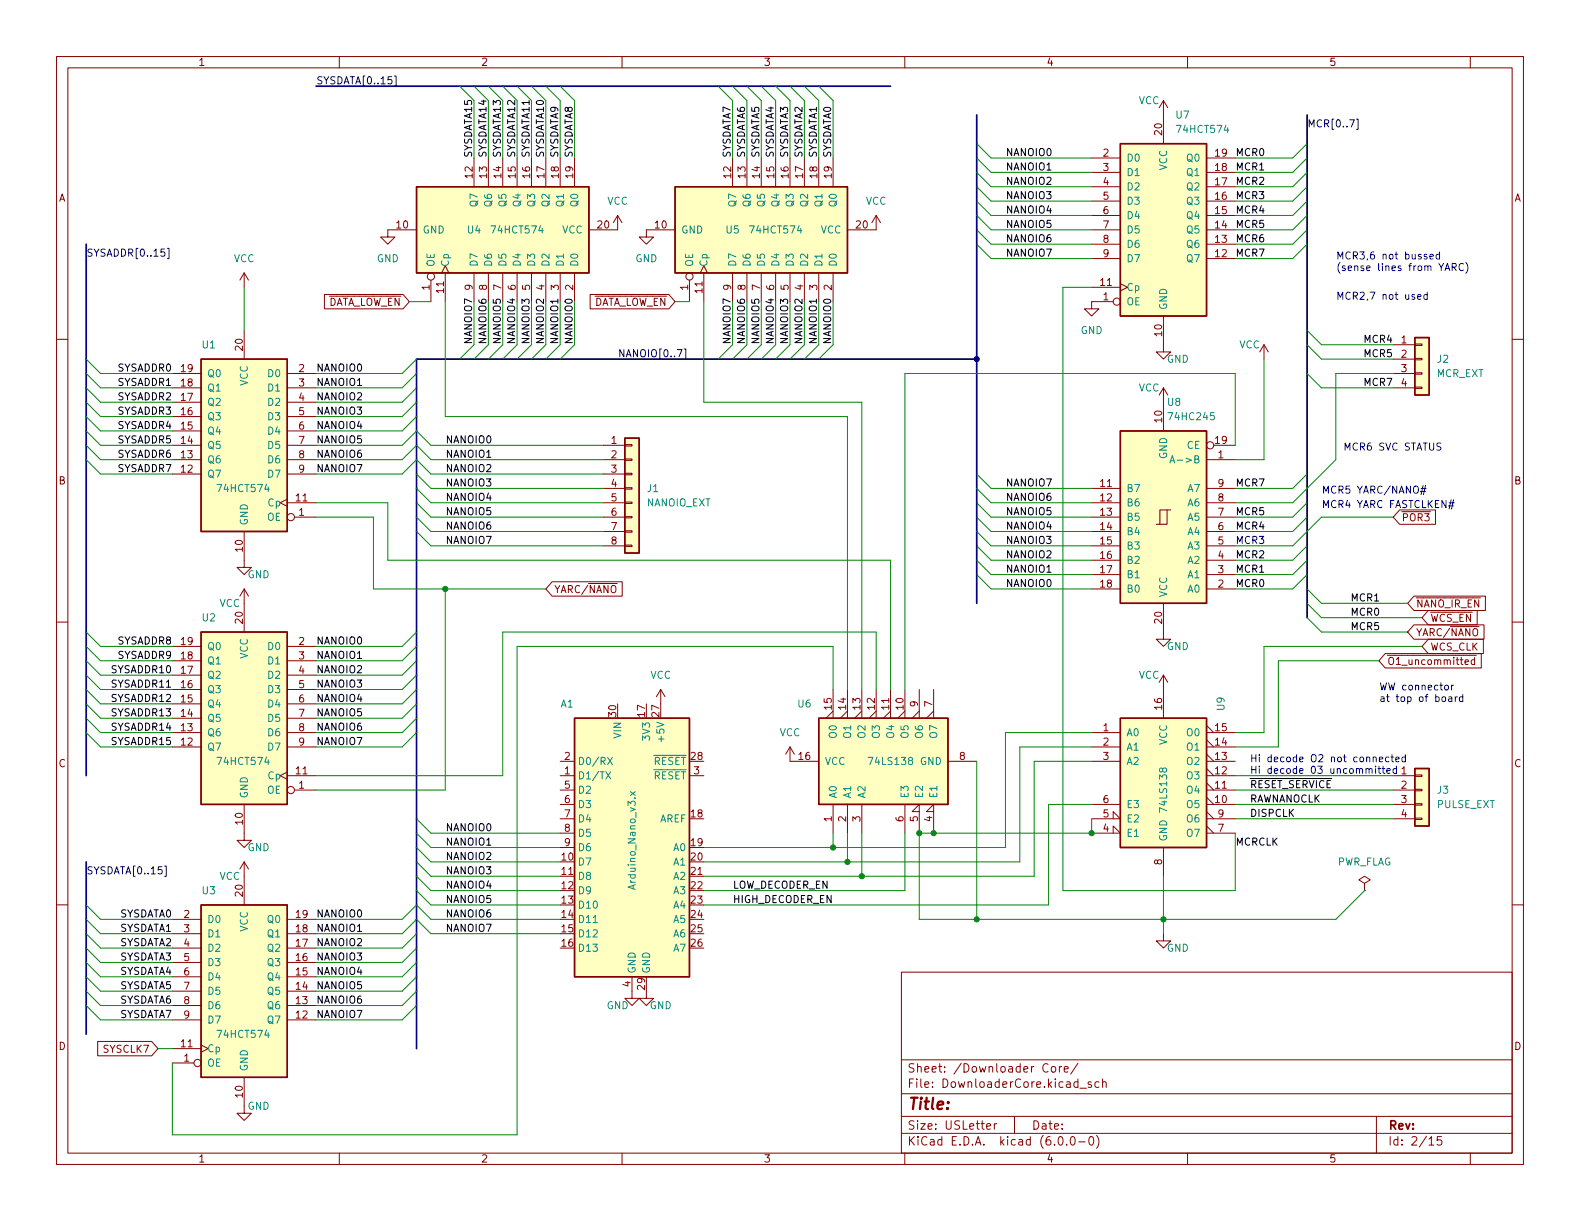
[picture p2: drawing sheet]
<svg xmlns="http://www.w3.org/2000/svg" width="279mm" height="216mm" viewBox="0 0 279 216" stroke-linecap="round" stroke-linejoin="round" font-family="sans-serif">
<g fill="none" stroke="#840000" stroke-width=".18">
<path d="M10 10h259.4v195.9h-259.4zM12 12h255.4v191.9h-255.4zM60 10v2M110 10v2M160 10v2M205.7 17.8v7.6M205.7 17.8l-.7 1.3M205.7 17.8l.8 1.3M210 10v2M260 10v2M83.8 27.9v5.1M86.4 27.9v5.1"/>
<path d="M88.9 27.9v5.1M91.4 27.9v5.1M94 27.9v5.1M96.5 27.9v5.1M99.1 27.9v5.1M101.6 27.9v5.1M109.2 38.1v2.5h-5.1M109.2 38.1l-.7 1.3M109.2 38.1l.8 1.3M129.5 27.9v5.1M132.1 27.9v5.1M134.6 27.9v5.1"/>
<path d="M137.2 27.9v5.1M139.7 27.9v5.1M142.2 27.9v5.1M144.8 27.9v5.1M147.3 27.9v5.1M154.9 38.1v2.5h-5M154.9 38.1l-.7 1.3M154.9 38.1l.8 1.3M193 38.1h5.1M193 35.6h5.1M193 33h5.1M193 30.5h5.1"/>
<path d="M193 27.9h5.1M213.4 38.1h5M213.4 35.6h5M213.4 33h5M213.4 30.5h5M213.4 27.9h5M10 60h2M43.2 48.3v2.5M43.2 58.4v5.1M43.2 48.3l-.8 1.2M43.2 48.3l.7 1.2M57.4 52.1h13.9l1.1 1.2-1.1 1.3h-13.9z"/>
<path d="M73.7 40.6h-5.1v1.3h1.2l-1.2 1.3-1.3-1.3h1.3M76.2 49.5v3.8M78.1 48.3l.6-1.3 .7 1.3M78.7 48.3v5M83.8 48.3v5M86.4 48.3v5M88.9 48.3v5M91.4 48.3v5M94 48.3v5M96.5 48.3v5M99.1 48.3v5M101.6 48.3v5"/>
<path d="M104.4 52.1h13.9l1.1 1.2-1.1 1.3h-13.9zM119.4 40.6h-5.1v1.3h1.3l-1.3 1.3-1.3-1.3h1.3M121.9 49.5v3.8M123.8 48.3l.7-1.3 .6 1.3M124.5 48.3v5M129.5 48.3v5M132.1 48.3v5M134.6 48.3v5M137.2 48.3v5M139.7 48.3v5M142.2 48.3v5M144.8 48.3v5"/>
<path d="M147.3 48.3v5M193 50.8h5.1M193 45.7h5.1M193 43.2h5.1M193 40.6h5.1M196.8 53.3h-3.8v1.3h1.3l-1.3 1.3-1.2-1.3h1.2M198.1 50.2l1.3 .6-1.3 .6M205.7 55.9v6.3h1.3l-1.3 1.3-1.2-1.3h1.2M213.4 45.7h5M213.4 43.2h5M213.4 40.6h5M267.4 60h2"/>
<path d="M30.5 66h5.1M30.5 68.6h5.1M30.5 78.7h5.1M30.5 76.2h5.1M30.5 73.7h5.1M30.5 71.1h5.1M50.8 66h5.1M50.8 68.6h5.1M50.8 78.7h5.1M50.8 76.2h5.1M50.8 73.7h5.1M50.8 71.1h5.1"/>
<path d="M106.7 78.7h3.8M110.5 78.6h1.3v.3h-1.3zM205.7 68.6v7.6M205.7 68.6l-.7 1.3M205.7 68.6l.8 1.3M214.6 78.7h3.8M223.5 61l-.7 1.2M223.5 61v2.5M223.5 61l.8 1.2M246.4 61h3.8M246.4 63.5h3.8M246.4 66h3.8"/>
<path d="M246.4 68.6h3.8M250.2 68.5h1.3v.2h-1.3zM250.2 65.9h1.3v.3h-1.3zM250.2 63.4h1.3v.2h-1.3zM250.2 60.8h1.3v.3h-1.3zM30.5 83.8h5.1M30.5 81.3h5.1M43.2 94v6.3h1.2l-1.2 1.3-1.3-1.3h1.3M50.8 88.3l-1.3 .6 1.3 .6M50.8 88.9h5.1M50.8 83.8h5.1M50.8 81.3h5.1"/>
<path d="M52.1 91.4h3.8M106.7 91.4h3.8M106.7 88.9h3.8M106.7 83.8h3.8M106.7 81.3h3.8M106.7 86.4h3.8M106.7 94h3.8M106.7 96.5h3.8M110.5 96.4h1.3v.2h-1.3zM110.5 93.9h1.3v.2h-1.3zM110.5 91.3h1.3v.3h-1.3zM110.5 88.8h1.3v.2h-1.3z"/>
<path d="M110.5 86.2h1.3v.3h-1.3zM110.5 83.7h1.3v.2h-1.3zM110.5 81.2h1.3v.2h-1.3zM193 91.4h5.1M193 88.9h5.1M193 86.4h5.1M193 94h5.1M193 96.5h5.1M193 99.1h5.1M206.4 90.2v2.5h-1.3M207 90.2h-1.9v2.5h-.6M213.4 91.4h5"/>
<path d="M213.4 88.9h5M213.4 81.3h5M213.4 86.4h5M213.4 94h5M213.4 96.5h5M213.4 99.1h5M247.5 90.2h6.3v2.5h-6.3l-1.1-1.3zM10 110h2M30.5 119.4h5.1M30.5 116.8h5.1M30.5 114.3h5.1M43.2 104.1v7.7"/>
<path d="M43.2 104.1l-.8 1.3M43.2 104.1l.7 1.3M50.8 119.4h5.1M50.8 116.8h5.1M50.8 114.3h5.1M97.6 102.9h12.4v2.5h-12.4l-1.1-1.3zM193 101.6h5.1M193 104.1h5.1M205.7 106.7v6.3h1.3l-1.3 1.3-1.2-1.3h1.2M205.7 119.4v7.6M205.7 119.4l-.7 1.3M205.7 119.4l.8 1.3"/>
<path d="M213.4 101.6h5M213.4 104.1h5M245 115.6h16.9v2.5h-16.9l-1.2-1.3zM250 105.4h12.7v2.6h-12.7l-1.1-1.3zM250 110.5h12.4v2.5h-12.4l-1.1-1.2zM252.6 107.9h8.6v2.6h-8.6l-1.1-1.3zM252.6 113h9.7v2.6h-9.7l-1.1-1.3zM267.4 110h2M30.5 132.1h5.1M30.5 129.5h5.1M30.5 127h5.1M30.5 124.5h5.1"/>
<path d="M30.5 121.9h5.1M50.8 136.5l-1.3 .7 1.3 .6M50.8 137.2h5.1M50.8 132.1h5.1M50.8 129.5h5.1M50.8 127h5.1M50.8 124.5h5.1M50.8 121.9h5.1M52.1 139.7h3.8M99.1 139.7h2.5M99.1 137.2h2.5M99.1 134.6h2.5"/>
<path d="M116.8 121.9l-.7 1.3M116.8 121.9v2.6M116.8 121.9l.8 1.3M121.9 137.2h2.6M139.7 132.1v2.5h5.1M139.7 132.1l-.8 1.3M139.7 132.1l.8 1.3M147.3 121.9v5.1M147.3 125.7l-1.3 1.3M149.9 121.9v5.1M149.9 125.7l-1.3 1.3M152.4 121.9v5.1"/>
<path d="M152.4 125.7l-1.3 1.3M154.9 121.9v5.1M154.9 125.7l-1.2 1.3M157.5 121.9v5.1M157.5 125.7l-1.3 1.3M160 121.9v5.1M160 125.7l-1.3 1.3M162.6 121.9v5.1M162.6 125.7l-1.3 1.3M165.1 121.9v5.1M165.1 125.7l-1.3 1.3M167.6 134.6h5.1"/>
<path d="M193 132.1h5.1M193 129.5h5.1M193 134.6h5.1M213.4 139.7h5M213.4 137.2h5M213.4 132.1h5M213.4 129.5h5M213.4 134.6h5M213.4 138.4l1.2 1.3M213.4 135.9l1.2 1.3M213.4 133.4l1.2 1.2M213.4 130.8l1.2 1.3"/>
<path d="M213.4 128.3l1.2 1.2M246.4 139.7h3.8M246.4 137.2h3.8M250.2 139.6h1.3v.2h-1.3zM250.2 137h1.3v.3h-1.3zM10 160h2M43.2 142.2v6.4h1.2l-1.2 1.3-1.3-1.3h1.3M43.2 152.4v7.6M43.2 152.4l-.8 1.3M43.2 152.4l.7 1.3M99.1 154.9h2.5M99.1 142.2h2.5"/>
<path d="M99.1 144.8h2.5M99.1 147.3h2.5M99.1 149.9h2.5M121.9 154.9h2.6M147.3 142.2v5.1M149.9 142.2v5.1M152.4 142.2v5.1M160 142.2v5.1M162.6 143.5h-1.3l1.3-1.3v5.1M165.1 143.5h-1.3l1.3-1.3v5.1M193 147.3h5.1l-1.3-1.2v1.2M193 144.8h5.1l-1.3-1.3v1.3"/>
<path d="M193 142.2h5.1M205.7 149.9v5M213.4 142.2h5M213.4 144.8h5M213.4 147.3h5M213.4 141l1.2 1.2M213.4 146.1l1.2 1.2M213.4 143.5l1.2 1.3M241.3 156.2l1-.6-1-.7-1 .7 1 .6v1.3M241.3 157.5h.1M246.4 142.2h3.8M246.4 144.8h3.8"/>
<path d="M250.2 144.7h1.3v.2h-1.3zM250.2 142.1h1.3v.3h-1.3zM267.4 160h2M30.5 177.8h5.1M30.5 175.3h5.1M30.5 172.7h5.1M30.5 170.2h5.1M30.5 167.6h5.1M30.5 165.1h5.1M30.5 162.6h5.1M50.8 177.8h5.1M50.8 175.3h5.1"/>
<path d="M50.8 172.7h5.1M50.8 170.2h5.1M50.8 167.6h5.1M50.8 165.1h5.1M50.8 162.6h5.1M111.8 172.7v3.8h1.2l-1.2 1.3-1.3-1.3h1.3M114.3 175.3v1.2h1.3l-1.3 1.3-1.3-1.3h1.3M159.4 171.9h108v32h-108zM205.7 165.1v1.3h1.3l-1.3 1.2-1.2-1.2h1.2M17.3 184.1h9.5l1.1 1.3-1.1 1.3h-9.5zM30.5 188h3.8M30.5 185.4h5.1"/>
<path d="M30.5 180.3h5.1M35.6 184.8l1.2 .6-1.2 .7M43.2 190.5v6.4h1.2l-1.2 1.2-1.3-1.2h1.3M50.8 180.3h5.1M159.4 197.4h108M159.4 193.4h108M159.4 187.4h108M174.5 199.2l.7-.2-.1-.3h-.4l-.2 .2v.7h.6M175.8 198.7v1M176.3 198.7h-.3l-.2 .3M179.4 197.4v3M185.3 188.2a.6 .6 0 0 0-.7 0 .6 .6 0 0 0-.2 .7 .56 .56 0 0 0 .3 .6 .56 .56 0 0 0 .6-.1"/>
<path d="M186 188.7l.2-.1 .4 .1 .1 .6-.2 .2-.3 .1-.2-.2zM187.3 188.6v1M187.8 188.6l-.3 .1-.2 .2M188.2 189.1l.7-.2-.1-.2-.4-.1-.2 .2 .1 .7h.5M190.6 188l-1.3 1.9M191 192.4h1.1M193 191.4l-.4-.1-.2 .2 .1 .2 .5 .2v.3h-.6M194.3 191.4l-.4-.1-.3 .3v.4l.2 .2h.5M195 191.4l.2-.1 .3 .1 .1 .9M195 190.8v1.5M243.4 197.4v6.5M60 203.9v2"/>
<path d="M110 203.9v2M159.4 200.4h108M160 203.9v2M187.3 201h.2a.81 .81 0 0 1 .6 .6 .81 .81 0 0 1-.3 .8l-.2 .1a.81 .81 0 0 1-.6-.6 .81 .81 0 0 1 .3-.9zM188.6 202.3v.2M189.5 201h.1a.81 .81 0 0 1 .6 .6 .81 .81 0 0 1-.3 .8l-.1 .1a.81 .81 0 0 1-.6-.6 .81 .81 0 0 1 .3-.9zM190.8 201.9h1.1M192.8 201h.1a.81 .81 0 0 1 .6 .6 .81 .81 0 0 1-.3 .8l-.2 .1a.81 .81 0 0 1-.5-.6 .81 .81 0 0 1 .3-.9zM193.9 200.8a1.72 1.72 0 0 1 0 2.2M210 203.9v2M252.7 201.4l.4-.4v1.5M252.7 202.5h.8"/>
<path d="M254.9 201h-.7l-.1 .7 .2-.2 .5 .1 .2 .2-.1 .5-.2 .2-.6-.2M260 203.9v2"/>
<circle cx="76.2" cy="48.9" r=".63"/>
<circle cx="121.9" cy="48.9" r=".63"/>
<circle cx="197.5" cy="53.3" r=".63"/>
<circle cx="214" cy="78.7" r=".63"/>
<circle cx="51.4" cy="91.4" r=".63"/>
<circle cx="51.4" cy="139.7" r=".63"/>
<circle cx="34.9" cy="188" r=".63"/>
</g>
<g fill="#ffffc2" stroke="#ffffc2" stroke-width=".18">
<path d="M250.2 59.7h2.5v10.2h-2.5z"/>
<path d="M35.6 111.8h15.2v30.4h-15.2z"/>
<path d="M35.6 63.5h15.2v30.5h-15.2z"/>
<path d="M198.1 25.4h15.3v30.5h-15.3z"/>
<path d="M73.7 33h30.4v15.3h-30.4z"/>
<path d="M101.6 127h20.3v45.7h-20.3z"/>
<path d="M35.6 160h15.2v30.5h-15.2z"/>
<path d="M250.2 135.9h2.5v10.2h-2.5z"/>
<path d="M119.4 33h30.5v15.3h-30.5z"/>
<path d="M198.1 127h15.3v22.9h-15.3z"/>
<path d="M198.1 76.2h15.3v30.5h-15.3z"/>
<path d="M144.8 127h22.8v15.2h-22.8z"/>
<path d="M110.5 77.5h2.5v20.3h-2.5z"/>
</g>
<g fill="none" stroke="#840000" stroke-width=".25">
<path d="M73.7 33h30.4v15.3h-30.4zM119.4 33h30.5v15.3h-30.5zM198.1 25.4h15.3v30.5h-15.3zM250.2 59.7h2.5v10.2h-2.5zM35.6 63.5h15.2v30.5h-15.2zM110.5 77.5h2.5v20.3h-2.5zM198.1 76.2h15.3v30.5h-15.3zM35.6 111.8h15.2v30.4h-15.2zM101.6 127h20.3v45.7h-20.3zM144.8 127h22.8v15.2h-22.8zM198.1 127h15.3v22.9h-15.3zM250.2 135.9h2.5v10.2h-2.5z"/>
<path d="M35.6 160h15.2v30.5h-15.2z"/>
</g>
<path d="M206.9 81.9l.4-1.3 .4 1.3M207 81.5h.6M107.1 136.5l.9 1.2M107.4 133.9l.9 1.3M108 136.5l-.9 1.2M108.3 133.9l-.9 1.3M111.5 140l.8 .6M112.3 140l-.8 .6M104.9 163.1h.7" fill="none" stroke="#008484" stroke-width=".18"/>
<path d="M69.7 13.4h.3v1.9h-.3M239.9 21.1h.3v1.8h-.3M29.6 43.9h.3v1.8h-.3M121 61.7h.3v1.8h-.3M29.1 153.1h.3v1.9h-.3" fill="none" stroke="#000084" stroke-width=".18"/>
<g fill="none" stroke="#0000c2" stroke-width=".18">
<path d="M250.7 52.5l.6-.1-.1-.3h-.3l-.2 .2 .1 .6h.4M252.3 45h-.3l-.2 .1 .1 .2 .4 .1v.3h-.5M252.4 52.1h-.4l-.2 .2 .1 .6h.5M252.4 51.7v1.2M252.9 45.4l.6-.1-.1-.3h-.4l-.1 .1v.6h.5M254.6 45h-.4l-.2 .2 .1 .5h.5M254.6 44.5v1.3M255.5 47.9l.5-1.3 .4 1.3M255.6 47.5h.7M256.8 47.2h.6l.1-.2v-.3l-.7-.1v1.3M257.1 47.2l.4 .7M258.8 46.7a.6 .6 0 0 0-.8 .4 .6 .6 0 0 0 .6 .8l.2-.2"/>
<path d="M259.2 46.4a1.46 1.46 0 0 1 0 1.9M254.8 78.4l-.5-.1-.2 .3 .1 .3 .5 .2v.4l-.1 .1-.5-.1M251.2 86.9h.9M251.3 86.4h.9M251.7 85.8l-.4 1.7M252.1 85.8l-.4 1.7M256.1 89.5h.9M256.3 88.9h.9M256.6 88.4l-.3 1.6M257 88.4l-.3 1.6M242.1 136.1l.2-.2 .3 .1v.8M243.3 135.5v.1"/>
<path d="M243.3 135.9v.9M243.7 135.9h.5M243.9 135.5v1.1l.3 .2M243.9 134.3l.6-.1v-.3h-.4l-.2 .1 .1 .6h.5M244.4 135.9h.5M244.6 135.5v1.1l.3 .2M245.2 136.3l.7-.1-.1-.2-.4-.1-.2 .2 .1 .6h.5M245.6 133.9h-.4l-.2 .2 .1 .5h.5M246 133.9h.5M246.2 133.4v1.1l.3 .2M246.8 134.3l.6-.1v-.3h-.4l-.2 .1 .1 .6h.5M246.9 136l-.3-.1-.3 .2 .2 .6h.4"/>
<path d="M246.9 135.5v1.3M248.5 133.9h-.4l-.2 .2 .1 .5h.5M248.5 133.4v1.3M255.5 121.3l.2-.1 .4 .1v.5l-.1 .1-.3 .1-.2-.1zM256.2 123.3h.5v.8M256.7 121.2v.8M256.7 123.5l-.4 .1-.2 .1 .2 .4 .4-.1M257 121.2l-.3 .2M257.3 123.2v.9M257.7 123.2l-.4 .2M258.7 123.3l-.4-.1-.2 .2 .1 .6h.5M258.7 122.8v1.3"/>
</g>
<path d="M55.9 15.2h101.6M172.7 20.3v86.4M231.1 20.3v88.9M15.2 43.2v94M172.7 63.5h-99v121.9M15.2 152.4v30.5" fill="none" stroke="#000084" stroke-width=".3"/>
<g fill="none" stroke="#008400" stroke-width=".18">
<path d="M81.3 15.2l2.5 2.6v10.1M83.8 15.2l2.6 2.6v10.1M86.4 15.2l2.5 2.6v10.1M88.9 15.2l2.5 2.6v10.1M91.4 15.2l2.6 2.6v10.1M94 15.2l2.5 2.6v10.1M96.5 15.2l2.6 2.6v10.1M99.1 15.2l2.5 2.6v10.1M127 15.2l2.5 2.6v10.1M129.5 15.2l2.6 2.6v10.1M132.1 15.2l2.5 2.6v10.1M134.6 15.2l2.6 2.6v10.1"/>
<path d="M137.2 15.2l2.5 2.6v10.1M139.7 15.2l2.5 2.6v10.1M142.2 15.2l2.6 2.6v10.1M144.8 15.2l2.5 2.6v10.1M172.7 27.9l2.6 2.6h17.7M172.7 30.5l2.6 2.5h17.7M172.7 35.6l2.6 2.5h17.7M172.7 33l2.6 2.6h17.7M172.7 25.4l2.6 2.5h17.7M172.7 38.1l2.6 2.5h17.7M231.1 27.9l-2.5 2.6h-10.2M231.1 30.5l-2.5 2.5h-10.2"/>
<path d="M231.1 35.6l-2.5 2.5h-10.2M231.1 33l-2.5 2.6h-10.2M231.1 25.4l-2.5 2.5h-10.2M231.1 38.1l-2.5 2.5h-10.2M43.2 50.8v7.6M72.4 53.3h3.8M78.7 53.3v20.4h71.2v48.2M83.8 53.3v7.7l-2.5 2.5M86.4 53.3v7.7l-2.6 2.5M88.9 53.3v7.7l-2.5 2.5M91.4 53.3v7.7l-2.5 2.5M94 53.3v7.7l-2.6 2.5"/>
<path d="M96.5 53.3v7.7l-2.5 2.5M99.1 53.3v7.7l-2.6 2.5M101.6 53.3v7.7l-2.5 2.5M119.4 53.3h2.5M124.5 53.3v17.8h27.9v50.8M129.5 53.3v7.7l-2.5 2.5M132.1 53.3v7.7l-2.6 2.5M134.6 53.3v7.7l-2.5 2.5M137.2 53.3v7.7l-2.6 2.5M139.7 53.3v7.7l-2.5 2.5M142.2 53.3v7.7l-2.5 2.5M144.8 53.3v7.7l-2.6 2.5"/>
<path d="M147.3 53.3v7.7l-2.5 2.5M172.7 40.6l2.6 2.6h17.7M172.7 43.2l2.6 2.5h17.7M193 50.8h-5v106.7h30.4v-10.2M231.1 40.6l-2.5 2.6h-10.2M231.1 43.2l-2.5 2.5h-10.2M231.1 58.4l2.6 2.6h12.7M15.2 68.6l2.6 2.5h12.7M15.2 63.5l2.6 2.5h12.7M15.2 73.7l2.6 2.5h12.7M15.2 66l2.6 2.6h12.7M15.2 78.7l2.6 2.6h12.7"/>
<path d="M15.2 76.2l2.6 2.5h12.7M15.2 71.1l2.6 2.6h12.7M55.9 78.7h15.2l2.6-2.5 2.5 2.5h30.5M73.7 68.6l-2.6 2.5h-15.2M73.7 63.5l-2.6 2.5h-15.2M73.7 73.7l-2.6 2.5h-15.2M73.7 66l-2.6 2.6h-15.2M73.7 71.1l-2.6 2.6h-15.2M218.4 78.7v-12.7h-58.4v55.9M223.5 63.5v17.8h-5.1M231.1 66l2.6 2.6h12.7M231.1 61l2.6 2.5h12.7"/>
<path d="M246.4 66h-10.2v15.3l-7.6 7.6h-10.2M15.2 81.3l2.6 2.5h12.7M55.9 88.9h12.7v10.2h88.9v22.8M55.9 91.4h10.1v12.7h30.5M55.9 81.3h15.2l2.6-2.6 2.5 2.6h30.5M55.9 83.8h15.2l2.6-2.5 2.5 2.5h30.5M73.7 94l2.5 2.5h30.5M73.7 86.4l2.5 2.5h30.5M73.7 83.8l2.5 2.6h30.5M73.7 88.9l2.5 2.5h30.5M73.7 91.4l2.5 2.6h30.5M172.7 99.1l2.6 2.5h17.7"/>
<path d="M172.7 94l2.6 2.5h17.7M172.7 96.5l2.6 2.6h17.7M172.7 86.4l2.6 2.5h17.7M172.7 83.8l2.6 2.6h17.7M172.7 88.9l2.6 2.5h17.7M172.7 91.4l2.6 2.6h17.7M231.1 99.1l-2.5 2.5h-10.2M231.1 96.5l-2.5 2.6h-10.2M231.1 83.8l-2.5 2.6h-10.2M231.1 88.9l-2.5 2.5h-10.2M231.1 91.4l-2.5 2.6h-10.2M246.4 91.4h-12.7l-5.1 5.1h-10.2"/>
<path d="M15.2 114.3l2.6 2.5h12.7M15.2 111.8l2.6 2.5h12.7M15.2 119.4l2.6 2.5h12.7M15.2 116.8l2.6 2.6h12.7M73.7 114.3l-2.6 2.5h-15.2M73.7 111.8l-2.6 2.5h-15.2M73.7 119.4l-2.6 2.5h-15.2M73.7 116.8l-2.6 2.6h-15.2M78.7 104.1v35.6h-22.8M172.7 101.6l2.6 2.5h17.7M231.1 101.6l-2.5 2.5h-10.2M231.1 109.2l2.6 2.6h15.2"/>
<path d="M231.1 106.7l2.6 2.5h17.8M231.1 104.1l2.6 2.6h15.2M243.8 116.8h-17.7v15.3h-7.7M251.5 114.3h-28v15.2h-5.1M15.2 127l2.6 2.5h12.7M15.2 129.5l2.6 2.6h12.7M15.2 124.5l2.6 2.5h12.7M15.2 121.9l2.6 2.6h12.7M73.7 127l-2.6 2.5h-15.2M73.7 129.5l-2.6 2.6h-15.2M73.7 124.5l-2.6 2.5h-15.2M73.7 121.9l-2.6 2.6h-15.2"/>
<path d="M147.3 121.9v-7.6h-55.9v86.4h-60.9v-12.7M154.9 121.9v-10.1h-66v25.4h-33M172.7 134.6v28M193 134.6h-10.1v20.3h-58.4M193 132.1h-12.7v20.3h-55.8M193 129.5h-15.2v20.4h-53.3M218.4 137.2h28M218.4 139.7h28M73.7 152.4l2.5 2.5h22.9M73.7 149.9l2.5 2.5h22.9M73.7 147.3l2.5 2.6h22.9M73.7 157.5l2.5 2.5h22.9"/>
<path d="M73.7 144.8l2.5 2.5h22.9M73.7 154.9l2.5 2.6h22.9M147.3 147.3v2.6M149.9 147.3v5.1M152.4 147.3v7.6M160 147.3v10.2h-35.5M193 144.8v2.5h-30.4v15.3h73.6l5.1-5.1M193 142.2h-7.6v17.8h-60.9M205.7 154.9v10.2M218.4 142.2h28M218.4 144.8h28M15.2 160l2.6 2.6h12.7"/>
<path d="M15.2 162.6l2.6 2.5h12.7M15.2 165.1l2.6 2.5h12.7M15.2 167.6l2.6 2.6h12.7M15.2 170.2l2.6 2.5h12.7M15.2 177.8l2.6 2.5h12.7M15.2 172.7l2.6 2.6h12.7M15.2 175.3l2.6 2.5h12.7M55.9 162.6h15.2l2.6-2.6 2.5 2.6h22.9M55.9 165.1h15.2l2.6-2.5 2.5 2.5h22.9M73.7 165.1l-2.6 2.5h-15.2M73.7 167.6l-2.6 2.6h-15.2M73.7 170.2l-2.6 2.5h-15.2"/>
<path d="M73.7 177.8l-2.6 2.5h-15.2M73.7 172.7l-2.6 2.6h-15.2M73.7 175.3l-2.6 2.5h-15.2M27.9 185.4h2.6"/>
</g>
<g fill="#008400" stroke="#008400" stroke-width=".18">
<circle cx="78.7" cy="104.1" r=".46"/>
<circle cx="205.7" cy="162.6" r=".46"/>
<circle cx="193" cy="147.3" r=".46"/>
<circle cx="152.4" cy="154.9" r=".46"/>
<circle cx="172.7" cy="162.6" r=".46"/>
<circle cx="162.6" cy="147.3" r=".46"/>
<circle cx="165.1" cy="147.3" r=".46"/>
<circle cx="149.9" cy="152.4" r=".46"/>
<circle cx="147.3" cy="149.9" r=".46"/>
</g>
<circle cx="172.7" cy="63.5" r=".46" fill="#000084" stroke="#000084" stroke-width=".18"/>
<text font-size="2.8" fill="#840000" x="160.4" y="196.2">Title:</text>
<g font-size="2.1" fill="#840000">
<text x="160.4" y="189.7">Sheet: /Downloader Core/</text>
<text x="160.4" y="192.4">File: DownloaderCore.kicad_sch</text>
<text x="160.4" y="202.5">KiCad E.D.A. kicad (6.0.0-0)</text>
<text x="160.4" y="199.7">Size: USLetter</text>
<text x="182.4" y="199.7">Date:</text>
<text x="245.4" y="199.7">Rev:</text>
<text x="245.4" y="202.5">Id: 2/15</text>
</g>
<g font-size="1.8" fill="#840000">
<text x="35" y="11.6">1</text>
<text x="85" y="11.6">2</text>
<text x="135" y="11.6">3</text>
<text x="185" y="11.6">4</text>
<text x="235" y="11.6">5</text>
<text x="205.5" y="23.8" transform="rotate(-90 205.5 23.8)">20</text>
<text x="195.1" y="27.7">2</text>
<text x="214.9" y="27.7">19</text>
<text x="10.3" y="35.6">A</text>
<text x="83.6" y="31.5" transform="rotate(-90 83.6 31.5)">12</text>
<text x="86.1" y="31.5" transform="rotate(-90 86.1 31.5)">13</text>
<text x="88.6" y="31.5" transform="rotate(-90 88.6 31.5)">14</text>
<text x="91.2" y="31.5" transform="rotate(-90 91.2 31.5)">15</text>
<text x="93.7" y="31.5" transform="rotate(-90 93.7 31.5)">16</text>
<text x="96.3" y="31.5" transform="rotate(-90 96.3 31.5)">17</text>
<text x="98.8" y="31.5" transform="rotate(-90 98.8 31.5)">18</text>
<text x="101.3" y="31.5" transform="rotate(-90 101.3 31.5)">19</text>
<text x="129.3" y="31.5" transform="rotate(-90 129.3 31.5)">12</text>
<text x="131.8" y="31.5" transform="rotate(-90 131.8 31.5)">13</text>
<text x="134.4" y="31.5" transform="rotate(-90 134.4 31.5)">14</text>
<text x="136.9" y="31.5" transform="rotate(-90 136.9 31.5)">15</text>
<text x="139.4" y="31.5" transform="rotate(-90 139.4 31.5)">16</text>
<text x="142" y="31.5" transform="rotate(-90 142 31.5)">17</text>
<text x="144.5" y="31.5" transform="rotate(-90 144.5 31.5)">18</text>
<text x="147.1" y="31.5" transform="rotate(-90 147.1 31.5)">19</text>
<text x="195.1" y="30.2">3</text>
<text x="195.1" y="32.8">4</text>
<text x="195.1" y="35.3">5</text>
<text x="214.9" y="35.3">16</text>
<text x="214.9" y="32.8">17</text>
<text x="214.9" y="30.2">18</text>
<text x="267.7" y="35.6">A</text>
<text x="70.1" y="40.4">10</text>
<text x="105.7" y="40.4">20</text>
<text x="115.9" y="40.4">10</text>
<text x="151.4" y="40.4">20</text>
<text x="195.1" y="37.8">6</text>
<text x="195.1" y="40.4">7</text>
<text x="214.9" y="40.4">14</text>
<text x="214.9" y="37.8">15</text>
<text x="195.1" y="42.9">8</text>
<text x="195.1" y="45.5">9</text>
<text x="214.9" y="45.5">12</text>
<text x="214.9" y="42.9">13</text>
<text x="75.9" y="51.3" transform="rotate(-90 75.9 51.3)">1</text>
<text x="78.5" y="51.8" transform="rotate(-90 78.5 51.8)">11</text>
<text x="83.6" y="51.3" transform="rotate(-90 83.6 51.3)">9</text>
<text x="86.1" y="51.3" transform="rotate(-90 86.1 51.3)">8</text>
<text x="88.6" y="51.3" transform="rotate(-90 88.6 51.3)">7</text>
<text x="91.2" y="51.3" transform="rotate(-90 91.2 51.3)">6</text>
<text x="93.7" y="51.3" transform="rotate(-90 93.7 51.3)">5</text>
<text x="96.3" y="51.3" transform="rotate(-90 96.3 51.3)">4</text>
<text x="98.8" y="51.3" transform="rotate(-90 98.8 51.3)">3</text>
<text x="101.3" y="51.3" transform="rotate(-90 101.3 51.3)">2</text>
<text x="121.7" y="51.3" transform="rotate(-90 121.7 51.3)">1</text>
<text x="124.2" y="51.8" transform="rotate(-90 124.2 51.8)">11</text>
<text x="129.3" y="51.3" transform="rotate(-90 129.3 51.3)">9</text>
<text x="131.8" y="51.3" transform="rotate(-90 131.8 51.3)">8</text>
<text x="134.4" y="51.3" transform="rotate(-90 134.4 51.3)">7</text>
<text x="136.9" y="51.3" transform="rotate(-90 136.9 51.3)">6</text>
<text x="139.4" y="51.3" transform="rotate(-90 139.4 51.3)">5</text>
<text x="142" y="51.3" transform="rotate(-90 142 51.3)">4</text>
<text x="144.5" y="51.3" transform="rotate(-90 144.5 51.3)">3</text>
<text x="147.1" y="51.3" transform="rotate(-90 147.1 51.3)">2</text>
<text x="194.6" y="50.5">11</text>
<text x="195.1" y="53.1">1</text>
<text x="56.1" y="54.1">~{DATA_LOW_EN}</text>
<text x="103.1" y="54.1">~{DATA_LOW_EN}</text>
<text x="205.5" y="59.4" transform="rotate(-90 205.5 59.4)">10</text>
<text x="32" y="65.8">19</text>
<text x="42.9" y="61.9" transform="rotate(-90 42.9 61.9)">20</text>
<text x="52.8" y="65.8">2</text>
<text x="247.8" y="60.7">1</text>
<text x="247.8" y="63.2">2</text>
<text x="247.8" y="65.8">3</text>
<text x="32" y="70.9">17</text>
<text x="32" y="68.3">18</text>
<text x="52.8" y="68.3">3</text>
<text x="52.8" y="70.9">4</text>
<text x="247.8" y="68.3">4</text>
<text x="32" y="75.9">15</text>
<text x="32" y="73.4">16</text>
<text x="52.8" y="73.4">5</text>
<text x="52.8" y="75.9">6</text>
<text x="205.5" y="74.6" transform="rotate(-90 205.5 74.6)">10</text>
<text x="32" y="83.6">12</text>
<text x="32" y="81">13</text>
<text x="32" y="78.5">14</text>
<text x="52.8" y="78.5">7</text>
<text x="52.8" y="81">8</text>
<text x="52.8" y="83.6">9</text>
<text x="108.1" y="78.5">1</text>
<text x="108.1" y="81">2</text>
<text x="108.1" y="83.6">3</text>
<text x="214.9" y="78.5">19</text>
<text x="215.4" y="81">1</text>
<text x="10.3" y="85.7">B</text>
<text x="52.4" y="88.6">11</text>
<text x="108.1" y="86.1">4</text>
<text x="108.1" y="88.6">5</text>
<text x="194.6" y="86.1">11</text>
<text x="194.6" y="88.6">12</text>
<text x="215.4" y="88.6">8</text>
<text x="215.4" y="86.1">9</text>
<text x="267.7" y="85.7">B</text>
<text x="52.8" y="91.2">1</text>
<text x="108.1" y="91.2">6</text>
<text x="108.1" y="93.7">7</text>
<text x="194.6" y="91.2">13</text>
<text x="194.6" y="93.7">14</text>
<text x="215.4" y="93.7">6</text>
<text x="215.4" y="91.2">7</text>
<text x="247.8" y="92.2">~{POR3}</text>
<text x="42.9" y="97.5" transform="rotate(-90 42.9 97.5)">10</text>
<text x="108.1" y="96.3">8</text>
<text x="194.6" y="96.3">15</text>
<text x="194.6" y="98.8">16</text>
<text x="194.6" y="101.3">17</text>
<text x="215.4" y="101.3">3</text>
<text x="215.4" y="98.8">4</text>
<text x="215.4" y="96.3">5</text>
<text x="97.9" y="104.9">YARC/~{NANO}</text>
<text x="194.6" y="103.9">18</text>
<text x="215.4" y="103.9">2</text>
<text x="250.3" y="107.4">~{NANO_IR_EN}</text>
<text x="42.9" y="110.2" transform="rotate(-90 42.9 110.2)">20</text>
<text x="205.5" y="110.2" transform="rotate(-90 205.5 110.2)">20</text>
<text x="250.3" y="112.5">YARC/~{NANO}</text>
<text x="252.9" y="109.9">~{WCS_EN}</text>
<text x="32" y="119.1">17</text>
<text x="32" y="116.6">18</text>
<text x="32" y="114">19</text>
<text x="52.8" y="114">2</text>
<text x="52.8" y="116.6">3</text>
<text x="52.8" y="119.1">4</text>
<text x="245.3" y="117.6">~{O1_uncommitted}</text>
<text x="252.9" y="115">WCS_CLK</text>
<text x="32" y="124.2">15</text>
<text x="32" y="121.7">16</text>
<text x="52.8" y="121.7">5</text>
<text x="52.8" y="124.2">6</text>
<text x="147.1" y="125.4" transform="rotate(-90 147.1 125.4)">15</text>
<text x="149.6" y="125.4" transform="rotate(-90 149.6 125.4)">14</text>
<text x="152.1" y="125.4" transform="rotate(-90 152.1 125.4)">13</text>
<text x="154.7" y="125.4" transform="rotate(-90 154.7 125.4)">12</text>
<text x="157.2" y="125.4" transform="rotate(-90 157.2 125.4)">11</text>
<text x="159.8" y="125.4" transform="rotate(-90 159.8 125.4)">10</text>
<text x="162.3" y="125" transform="rotate(-90 162.3 125)">9</text>
<text x="164.8" y="125" transform="rotate(-90 164.8 125)">7</text>
<text x="205.5" y="125.4" transform="rotate(-90 205.5 125.4)">16</text>
<text x="32" y="131.8">12</text>
<text x="32" y="129.3">13</text>
<text x="32" y="126.7">14</text>
<text x="52.8" y="126.7">7</text>
<text x="52.8" y="129.3">8</text>
<text x="52.8" y="131.8">9</text>
<text x="109" y="126.7" transform="rotate(-90 109 126.7)">30</text>
<text x="114" y="126.7" transform="rotate(-90 114 126.7)">17</text>
<text x="116.6" y="126.7" transform="rotate(-90 116.6 126.7)">27</text>
<text x="195.1" y="129.3">1</text>
<text x="195.1" y="131.8">2</text>
<text x="214.9" y="131.8">14</text>
<text x="214.9" y="129.3">15</text>
<text x="10.3" y="135.6">C</text>
<text x="52.4" y="136.9">11</text>
<text x="99.8" y="136.9">1</text>
<text x="99.8" y="134.4">2</text>
<text x="122.2" y="134.4">28</text>
<text x="122.7" y="136.9">3</text>
<text x="141.3" y="134.4">16</text>
<text x="169.7" y="134.4">8</text>
<text x="195.1" y="134.4">3</text>
<text x="214.9" y="136.9">12</text>
<text x="214.9" y="134.4">13</text>
<text x="247.8" y="136.9">1</text>
<text x="267.7" y="135.6">C</text>
<text x="52.8" y="139.4">1</text>
<text x="99.8" y="139.4">5</text>
<text x="99.8" y="142">6</text>
<text x="195.1" y="142">6</text>
<text x="214.9" y="142">10</text>
<text x="214.9" y="139.4">11</text>
<text x="247.8" y="139.4">2</text>
<text x="247.8" y="142">3</text>
<text x="42.9" y="145.8" transform="rotate(-90 42.9 145.8)">10</text>
<text x="99.8" y="144.5">7</text>
<text x="99.8" y="147.1">8</text>
<text x="99.8" y="149.6">9</text>
<text x="122.2" y="144.5">18</text>
<text x="122.2" y="149.6">19</text>
<text x="147.1" y="145.3" transform="rotate(-90 147.1 145.3)">1</text>
<text x="149.6" y="145.3" transform="rotate(-90 149.6 145.3)">2</text>
<text x="152.1" y="145.3" transform="rotate(-90 152.1 145.3)">3</text>
<text x="159.8" y="145.3" transform="rotate(-90 159.8 145.3)">6</text>
<text x="162.3" y="145.3" transform="rotate(-90 162.3 145.3)">5</text>
<text x="164.8" y="145.3" transform="rotate(-90 164.8 145.3)">4</text>
<text x="195.1" y="147.1">4</text>
<text x="195.1" y="144.5">5</text>
<text x="215.4" y="147.1">7</text>
<text x="215.4" y="144.5">9</text>
<text x="247.8" y="144.5">4</text>
<text x="99.3" y="152.1">10</text>
<text x="99.3" y="154.7">11</text>
<text x="122.2" y="152.1">20</text>
<text x="122.2" y="154.7">21</text>
<text x="205.5" y="152.9" transform="rotate(-90 205.5 152.9)">8</text>
<text x="42.9" y="158.5" transform="rotate(-90 42.9 158.5)">20</text>
<text x="99.3" y="157.2">12</text>
<text x="99.3" y="159.8">13</text>
<text x="122.2" y="157.2">22</text>
<text x="122.2" y="159.8">23</text>
<text x="32.5" y="162.3">2</text>
<text x="32.5" y="164.8">3</text>
<text x="32.5" y="167.4">4</text>
<text x="52.4" y="167.4">17</text>
<text x="52.4" y="164.8">18</text>
<text x="52.4" y="162.3">19</text>
<text x="99.3" y="162.3">14</text>
<text x="99.3" y="164.8">15</text>
<text x="99.3" y="167.4">16</text>
<text x="122.2" y="162.3">24</text>
<text x="122.2" y="164.8">25</text>
<text x="122.2" y="167.4">26</text>
<text x="32.5" y="169.9">5</text>
<text x="32.5" y="172.5">6</text>
<text x="52.4" y="172.5">15</text>
<text x="52.4" y="169.9">16</text>
<text x="32.5" y="175">7</text>
<text x="32.5" y="177.5">8</text>
<text x="52.4" y="177.5">13</text>
<text x="52.4" y="175">14</text>
<text x="111.5" y="174.5" transform="rotate(-90 111.5 174.5)">4</text>
<text x="114" y="175" transform="rotate(-90 114 175)">29</text>
<text x="10.3" y="185.7">D</text>
<text x="32" y="185.2">11</text>
<text x="32.5" y="180.1">9</text>
<text x="52.4" y="180.1">12</text>
<text x="267.7" y="185.7">D</text>
<text x="18.4" y="186.1">SYSCLK7</text>
<text x="32.5" y="187.7">1</text>
<text x="42.9" y="194" transform="rotate(-90 42.9 194)">10</text>
<text x="35" y="205.6">1</text>
<text x="85" y="205.6">2</text>
<text x="135" y="205.6">3</text>
<text x="185" y="205.6">4</text>
<text x="235" y="205.6">5</text>
</g>
<g font-size="1.8" fill="#000084">
<text x="55.9" y="14.9">SYSDATA[0..15]</text>
<text x="231.1" y="22.5">MCR[0..7]</text>
<text x="15.2" y="45.4">SYSADDR[0..15]</text>
<text x="109.2" y="63.2">NANOIO[0..7]</text>
<text x="15.2" y="154.6">SYSDATA[0..15]</text>
</g>
<g font-size="1.8" fill="#008484">
<text x="201.3" y="18.4">VCC</text>
<text x="208" y="21">U7</text>
<text x="208.4" y="23.5">74HCT574</text>
<text x="199.1" y="28.6">D0</text>
<text x="210" y="28.6">Q0</text>
<text x="199.1" y="31.1">D1</text>
<text x="199.1" y="33.7">D2</text>
<text x="206.4" y="30.1" transform="rotate(-90 206.4 30.1)">VCC</text>
<text x="210" y="33.7">Q2</text>
<text x="210" y="31.1">Q1</text>
<text x="74.7" y="41.3">GND</text>
<text x="82.7" y="41.3">U4</text>
<text x="84.5" y="36.4" transform="rotate(-90 84.5 36.4)">Q7</text>
<text x="87" y="36.4" transform="rotate(-90 87 36.4)">Q6</text>
<text x="87.2" y="41.3">74HCT574</text>
<text x="89.5" y="36.4" transform="rotate(-90 89.5 36.4)">Q5</text>
<text x="92.1" y="36.4" transform="rotate(-90 92.1 36.4)">Q4</text>
<text x="94.6" y="36.4" transform="rotate(-90 94.6 36.4)">Q3</text>
<text x="97.2" y="36.4" transform="rotate(-90 97.2 36.4)">Q2</text>
<text x="99.4" y="41.3">VCC</text>
<text x="99.7" y="36.4" transform="rotate(-90 99.7 36.4)">Q1</text>
<text x="102.2" y="36.4" transform="rotate(-90 102.2 36.4)">Q0</text>
<text x="107.4" y="36.2">VCC</text>
<text x="120.4" y="41.3">GND</text>
<text x="128.4" y="41.3">U5</text>
<text x="130.2" y="36.4" transform="rotate(-90 130.2 36.4)">Q7</text>
<text x="132.7" y="36.4" transform="rotate(-90 132.7 36.4)">Q6</text>
<text x="132.9" y="41.3">74HCT574</text>
<text x="135.3" y="36.4" transform="rotate(-90 135.3 36.4)">Q5</text>
<text x="137.8" y="36.4" transform="rotate(-90 137.8 36.4)">Q4</text>
<text x="140.3" y="36.4" transform="rotate(-90 140.3 36.4)">Q3</text>
<text x="142.9" y="36.4" transform="rotate(-90 142.9 36.4)">Q2</text>
<text x="145.1" y="41.3">VCC</text>
<text x="145.4" y="36.4" transform="rotate(-90 145.4 36.4)">Q1</text>
<text x="148" y="36.4" transform="rotate(-90 148 36.4)">Q0</text>
<text x="153.1" y="36.2">VCC</text>
<text x="199.1" y="36.2">D3</text>
<text x="199.1" y="38.7">D4</text>
<text x="199.1" y="41.3">D5</text>
<text x="210" y="41.3">Q5</text>
<text x="210" y="38.7">Q4</text>
<text x="210" y="36.2">Q3</text>
<text x="41.3" y="46.4">VCC</text>
<text x="66.6" y="46.4">GND</text>
<text x="76.8" y="47.2" transform="rotate(-90 76.8 47.2)">OE</text>
<text x="79.4" y="47.2" transform="rotate(-90 79.4 47.2)">Cp</text>
<text x="84.5" y="47.2" transform="rotate(-90 84.5 47.2)">D7</text>
<text x="87" y="47.2" transform="rotate(-90 87 47.2)">D6</text>
<text x="89.5" y="47.2" transform="rotate(-90 89.5 47.2)">D5</text>
<text x="92.1" y="47.2" transform="rotate(-90 92.1 47.2)">D4</text>
<text x="94.6" y="47.2" transform="rotate(-90 94.6 47.2)">D3</text>
<text x="97.2" y="47.2" transform="rotate(-90 97.2 47.2)">D2</text>
<text x="99.7" y="47.2" transform="rotate(-90 99.7 47.2)">D1</text>
<text x="102.2" y="47.2" transform="rotate(-90 102.2 47.2)">D0</text>
<text x="112.3" y="46.4">GND</text>
<text x="122.6" y="47.2" transform="rotate(-90 122.6 47.2)">OE</text>
<text x="125.1" y="47.2" transform="rotate(-90 125.1 47.2)">Cp</text>
<text x="130.2" y="47.2" transform="rotate(-90 130.2 47.2)">D7</text>
<text x="132.7" y="47.2" transform="rotate(-90 132.7 47.2)">D6</text>
<text x="135.3" y="47.2" transform="rotate(-90 135.3 47.2)">D5</text>
<text x="137.8" y="47.2" transform="rotate(-90 137.8 47.2)">D4</text>
<text x="140.3" y="47.2" transform="rotate(-90 140.3 47.2)">D3</text>
<text x="142.9" y="47.2" transform="rotate(-90 142.9 47.2)">D2</text>
<text x="145.4" y="47.2" transform="rotate(-90 145.4 47.2)">D1</text>
<text x="148" y="47.2" transform="rotate(-90 148 47.2)">D0</text>
<text x="199.1" y="43.8">D6</text>
<text x="199.1" y="46.4">D7</text>
<text x="210" y="46.4">Q7</text>
<text x="210" y="43.8">Q6</text>
<text x="199.1" y="54">OE</text>
<text x="199.1" y="51.4">Cp</text>
<text x="191.1" y="59.1">GND</text>
<text x="206.4" y="54.9" transform="rotate(-90 206.4 54.9)">GND</text>
<text x="35.8" y="61.6">U1</text>
<text x="206.3" y="64.1">GND</text>
<text x="219.1" y="61.6">VCC</text>
<text x="254.2" y="64.1">J2</text>
<text x="36.6" y="71.8">Q2</text>
<text x="36.6" y="69.2">Q1</text>
<text x="36.6" y="66.7">Q0</text>
<text x="43.8" y="68.2" transform="rotate(-90 43.8 68.2)">VCC</text>
<text x="47.5" y="66.7">D0</text>
<text x="47.5" y="69.2">D1</text>
<text x="47.5" y="71.8">D2</text>
<text x="201.3" y="69.2">VCC</text>
<text x="206.5" y="71.8">U8</text>
<text x="254" y="66.7">MCR_EXT</text>
<text x="36.6" y="76.8">Q4</text>
<text x="36.6" y="74.3">Q3</text>
<text x="47.5" y="74.3">D3</text>
<text x="47.5" y="76.8">D4</text>
<text x="206.9" y="74.3">74HC245</text>
<text x="36.6" y="81.9">Q6</text>
<text x="36.6" y="79.4">Q5</text>
<text x="47.5" y="79.4">D5</text>
<text x="47.5" y="81.9">D6</text>
<text x="206.4" y="81.1" transform="rotate(-90 206.4 81.1)">GND</text>
<text x="208.2" y="81.9">A-&gt;B</text>
<text x="209.9" y="79.4">CE</text>
<text x="36.6" y="84.5">Q7</text>
<text x="38.7" y="87">74HCT574</text>
<text x="47.4" y="89.5">Cp</text>
<text x="47.5" y="84.5">D7</text>
<text x="114.3" y="89.5">NANOIO_EXT</text>
<text x="114.5" y="87">J1</text>
<text x="199.1" y="87">B7</text>
<text x="199.1" y="89.5">B6</text>
<text x="210.1" y="89.5">A6</text>
<text x="210.1" y="87">A7</text>
<text x="43.8" y="93" transform="rotate(-90 43.8 93)">GND</text>
<text x="47.2" y="92.1">OE</text>
<text x="199.1" y="92.1">B5</text>
<text x="199.1" y="94.6">B4</text>
<text x="210.1" y="94.6">A4</text>
<text x="210.1" y="92.1">A5</text>
<text x="199.1" y="97.2">B3</text>
<text x="199.1" y="99.7">B2</text>
<text x="210.1" y="99.7">A2</text>
<text x="210.1" y="97.2">A3</text>
<text x="38.8" y="107.3">VCC</text>
<text x="43.8" y="102.2">GND</text>
<text x="199.1" y="102.2">B1</text>
<text x="199.1" y="104.8">B0</text>
<text x="206.4" y="105.7" transform="rotate(-90 206.4 105.7)">VCC</text>
<text x="210.1" y="104.8">A0</text>
<text x="210.1" y="102.2">A1</text>
<text x="35.8" y="109.9">U2</text>
<text x="36.6" y="117.5">Q1</text>
<text x="36.6" y="114.9">Q0</text>
<text x="43.8" y="116.5" transform="rotate(-90 43.8 116.5)">VCC</text>
<text x="47.5" y="114.9">D0</text>
<text x="47.5" y="117.5">D1</text>
<text x="206.3" y="114.9">GND</text>
<text x="36.6" y="125.1">Q4</text>
<text x="36.6" y="122.6">Q3</text>
<text x="36.6" y="120">Q2</text>
<text x="47.5" y="120">D2</text>
<text x="47.5" y="122.6">D3</text>
<text x="47.5" y="125.1">D4</text>
<text x="99.2" y="125.1">A1</text>
<text x="115" y="120">VCC</text>
<text x="141.1" y="125.1">U6</text>
<text x="201.3" y="120">VCC</text>
<text x="216.5" y="125.6" transform="rotate(-90 216.5 125.6)">U9</text>
<text x="36.6" y="130.2">Q6</text>
<text x="36.6" y="127.6">Q5</text>
<text x="47.5" y="127.6">D5</text>
<text x="47.5" y="130.2">D6</text>
<text x="109.9" y="130.5" transform="rotate(-90 109.9 130.5)">VIN</text>
<text x="114.9" y="130.7" transform="rotate(-90 114.9 130.7)">3V3</text>
<text x="117.5" y="130.7" transform="rotate(-90 117.5 130.7)">+5V</text>
<text x="137.8" y="130.2">VCC</text>
<text x="148" y="130.4" transform="rotate(-90 148 130.4)">O0</text>
<text x="150.5" y="130.4" transform="rotate(-90 150.5 130.4)">O1</text>
<text x="153" y="130.4" transform="rotate(-90 153 130.4)">O2</text>
<text x="155.6" y="130.4" transform="rotate(-90 155.6 130.4)">O3</text>
<text x="158.1" y="130.4" transform="rotate(-90 158.1 130.4)">O4</text>
<text x="160.7" y="130.4" transform="rotate(-90 160.7 130.4)">O5</text>
<text x="163.2" y="130.4" transform="rotate(-90 163.2 130.4)">O6</text>
<text x="165.7" y="130.4" transform="rotate(-90 165.7 130.4)">O7</text>
<text x="199.1" y="130.2">A0</text>
<text x="206.4" y="131.7" transform="rotate(-90 206.4 131.7)">VCC</text>
<text x="210" y="130.2">O0</text>
<text x="36.6" y="132.7">Q7</text>
<text x="38.7" y="135.3">74HCT574</text>
<text x="47.4" y="137.8">Cp</text>
<text x="47.5" y="132.7">D7</text>
<text x="102.1" y="137.8">D1/TX</text>
<text x="102.1" y="135.3">D0/RX</text>
<text x="114.1" y="135.3">~{RESET}</text>
<text x="114.1" y="137.8">~{RESET}</text>
<text x="145.8" y="135.3">VCC</text>
<text x="153.9" y="135.3">74LS138</text>
<text x="162.7" y="135.3">GND</text>
<text x="199.1" y="132.7">A1</text>
<text x="199.1" y="135.3">A2</text>
<text x="210" y="137.8">O3</text>
<text x="210" y="135.3">O2</text>
<text x="210" y="132.7">O1</text>
<text x="43.8" y="141.2" transform="rotate(-90 43.8 141.2)">GND</text>
<text x="47.2" y="140.3">OE</text>
<text x="102.1" y="140.3">D2</text>
<text x="102.1" y="142.9">D3</text>
<text x="148" y="141.2" transform="rotate(-90 148 141.2)">A0</text>
<text x="150.5" y="141.2" transform="rotate(-90 150.5 141.2)">A1</text>
<text x="153" y="141.2" transform="rotate(-90 153 141.2)">A2</text>
<text x="160.7" y="141.2" transform="rotate(-90 160.7 141.2)">E3</text>
<text x="163.2" y="141.2" transform="rotate(-90 163.2 141.2)">E2</text>
<text x="165.7" y="141.2" transform="rotate(-90 165.7 141.2)">E1</text>
<text x="199.1" y="142.9">E3</text>
<text x="206.4" y="143.3" transform="rotate(-90 206.4 143.3)">74LS138</text>
<text x="210" y="142.9">O5</text>
<text x="210" y="140.3">O4</text>
<text x="254.1" y="142.9">PULSE_EXT</text>
<text x="254.2" y="140.3">J3</text>
<text x="102.1" y="145.4">D4</text>
<text x="102.1" y="148">D5</text>
<text x="116.6" y="145.4">AREF</text>
<text x="199.1" y="148">E1</text>
<text x="199.1" y="145.4">E2</text>
<text x="206.4" y="148.8" transform="rotate(-90 206.4 148.8)">GND</text>
<text x="210" y="148">O7</text>
<text x="210" y="145.4">O6</text>
<text x="38.8" y="155.6">VCC</text>
<text x="43.8" y="150.5">GND</text>
<text x="102.1" y="153">D7</text>
<text x="102.1" y="155.6">D8</text>
<text x="102.1" y="150.5">D6</text>
<text x="119.2" y="150.5">A0</text>
<text x="119.2" y="153">A1</text>
<text x="119.2" y="155.6">A2</text>
<text x="236.3" y="153">PWR_FLAG</text>
<text x="35.8" y="158.1">U3</text>
<text x="102.1" y="158.1">D9</text>
<text x="102.1" y="160.7">D10</text>
<text x="112.4" y="156.9" transform="rotate(-90 112.4 156.9)">Arduino_Nano_v3.x</text>
<text x="119.2" y="158.1">A3</text>
<text x="119.2" y="160.7">A4</text>
<text x="36.6" y="163.2">D0</text>
<text x="36.6" y="165.7">D1</text>
<text x="43.8" y="164.8" transform="rotate(-90 43.8 164.8)">VCC</text>
<text x="47.4" y="165.7">Q1</text>
<text x="47.4" y="163.2">Q0</text>
<text x="102.1" y="163.2">D11</text>
<text x="102.1" y="165.7">D12</text>
<text x="119.2" y="163.2">A5</text>
<text x="119.2" y="165.7">A6</text>
<text x="36.6" y="168.3">D2</text>
<text x="36.6" y="170.8">D3</text>
<text x="36.6" y="173.4">D4</text>
<text x="47.4" y="173.4">Q4</text>
<text x="47.4" y="170.8">Q3</text>
<text x="47.4" y="168.3">Q2</text>
<text x="102.1" y="168.3">D13</text>
<text x="112.4" y="172.2" transform="rotate(-90 112.4 172.2)">GND</text>
<text x="114.9" y="172.2" transform="rotate(-90 114.9 172.2)">GND</text>
<text x="119.2" y="168.3">A7</text>
<text x="206.3" y="168.3">GND</text>
<text x="36.6" y="175.9">D5</text>
<text x="36.6" y="178.4">D6</text>
<text x="47.4" y="178.4">Q6</text>
<text x="47.4" y="175.9">Q5</text>
<text x="107.3" y="178.4">GND</text>
<text x="114.9" y="178.4">GND</text>
<text x="36.6" y="181">D7</text>
<text x="38.7" y="183.5">74HCT574</text>
<text x="47.4" y="181">Q7</text>
<text x="36.6" y="188.6">OE</text>
<text x="36.6" y="186.1">Cp</text>
<text x="43.8" y="189.5" transform="rotate(-90 43.8 189.5)">GND</text>
<text x="43.8" y="196.2">GND</text>
</g>
<g font-size="1.8">
<text x="83.5" y="27.9" transform="rotate(-90 83.5 27.9)">SYSDATA15</text>
<text x="86" y="27.9" transform="rotate(-90 86 27.9)">SYSDATA14</text>
<text x="88.6" y="27.9" transform="rotate(-90 88.6 27.9)">SYSDATA13</text>
<text x="91.1" y="27.9" transform="rotate(-90 91.1 27.9)">SYSDATA12</text>
<text x="93.6" y="27.9" transform="rotate(-90 93.6 27.9)">SYSDATA11</text>
<text x="96.2" y="27.9" transform="rotate(-90 96.2 27.9)">SYSDATA10</text>
<text x="98.7" y="27.9" transform="rotate(-90 98.7 27.9)">SYSDATA9</text>
<text x="101.3" y="27.9" transform="rotate(-90 101.3 27.9)">SYSDATA8</text>
<text x="129.2" y="27.9" transform="rotate(-90 129.2 27.9)">SYSDATA7</text>
<text x="131.7" y="27.9" transform="rotate(-90 131.7 27.9)">SYSDATA6</text>
<text x="134.3" y="27.9" transform="rotate(-90 134.3 27.9)">SYSDATA5</text>
<text x="136.8" y="27.9" transform="rotate(-90 136.8 27.9)">SYSDATA4</text>
<text x="139.4" y="27.9" transform="rotate(-90 139.4 27.9)">SYSDATA3</text>
<text x="141.9" y="27.9" transform="rotate(-90 141.9 27.9)">SYSDATA2</text>
<text x="144.4" y="27.9" transform="rotate(-90 144.4 27.9)">SYSDATA1</text>
<text x="147" y="27.9" transform="rotate(-90 147 27.9)">SYSDATA0</text>
<text x="177.8" y="27.6">NANOIO0</text>
<text x="218.4" y="27.6">MCR0</text>
<text x="177.8" y="30.1">NANOIO1</text>
<text x="177.8" y="32.7">NANOIO2</text>
<text x="177.8" y="35.2">NANOIO3</text>
<text x="218.4" y="32.7">MCR2</text>
<text x="218.4" y="35.2">MCR3</text>
<text x="218.4" y="30.1">MCR1</text>
<text x="177.8" y="40.3">NANOIO5</text>
<text x="177.8" y="37.8">NANOIO4</text>
<text x="218.4" y="37.8">MCR4</text>
<text x="218.4" y="40.3">MCR5</text>
<text x="177.8" y="42.8">NANOIO6</text>
<text x="177.8" y="45.4">NANOIO7</text>
<text x="218.4" y="45.4">MCR7</text>
<text x="218.4" y="42.8">MCR6</text>
<text x="20.8" y="65.7">SYSADDR0</text>
<text x="55.9" y="65.7">NANOIO0</text>
<text x="83.5" y="61" transform="rotate(-90 83.5 61)">NANOIO7</text>
<text x="86" y="61" transform="rotate(-90 86 61)">NANOIO6</text>
<text x="88.6" y="61" transform="rotate(-90 88.6 61)">NANOIO5</text>
<text x="91.1" y="61" transform="rotate(-90 91.1 61)">NANOIO4</text>
<text x="93.6" y="61" transform="rotate(-90 93.6 61)">NANOIO3</text>
<text x="96.2" y="61" transform="rotate(-90 96.2 61)">NANOIO2</text>
<text x="98.7" y="61" transform="rotate(-90 98.7 61)">NANOIO1</text>
<text x="101.3" y="61" transform="rotate(-90 101.3 61)">NANOIO0</text>
<text x="129.2" y="61" transform="rotate(-90 129.2 61)">NANOIO7</text>
<text x="131.7" y="61" transform="rotate(-90 131.7 61)">NANOIO6</text>
<text x="134.3" y="61" transform="rotate(-90 134.3 61)">NANOIO5</text>
<text x="136.8" y="61" transform="rotate(-90 136.8 61)">NANOIO4</text>
<text x="139.4" y="61" transform="rotate(-90 139.4 61)">NANOIO3</text>
<text x="141.9" y="61" transform="rotate(-90 141.9 61)">NANOIO2</text>
<text x="144.4" y="61" transform="rotate(-90 144.4 61)">NANOIO1</text>
<text x="147" y="61" transform="rotate(-90 147 61)">NANOIO0</text>
<text x="241.4" y="60.6">MCR4</text>
<text x="241.4" y="63.2">MCR5</text>
<text x="20.8" y="70.8">SYSADDR2</text>
<text x="20.8" y="68.2">SYSADDR1</text>
<text x="55.9" y="68.2">NANOIO1</text>
<text x="55.9" y="70.8">NANOIO2</text>
<text x="241.4" y="68.2">MCR7</text>
<text x="20.8" y="75.9">SYSADDR4</text>
<text x="20.8" y="73.3">SYSADDR3</text>
<text x="55.9" y="75.9">NANOIO4</text>
<text x="55.9" y="73.3">NANOIO3</text>
<text x="20.8" y="78.4">SYSADDR5</text>
<text x="20.8" y="83.5">SYSADDR7</text>
<text x="20.8" y="80.9">SYSADDR6</text>
<text x="55.9" y="78.4">NANOIO5</text>
<text x="55.9" y="80.9">NANOIO6</text>
<text x="55.9" y="83.5">NANOIO7</text>
<text x="78.7" y="80.9">NANOIO1</text>
<text x="78.7" y="78.4">NANOIO0</text>
<text x="78.7" y="83.5">NANOIO2</text>
<text x="78.7" y="88.6">NANOIO4</text>
<text x="78.7" y="86">NANOIO3</text>
<text x="177.8" y="86">NANOIO7</text>
<text x="177.8" y="88.6">NANOIO6</text>
<text x="218.4" y="86">MCR7</text>
<text x="78.7" y="91.1">NANOIO5</text>
<text x="78.7" y="93.6">NANOIO6</text>
<text x="177.8" y="93.6">NANOIO4</text>
<text x="177.8" y="91.1">NANOIO5</text>
<text x="218.4" y="93.6">MCR4</text>
<text x="218.4" y="91.1">MCR5</text>
<text x="78.7" y="96.2">NANOIO7</text>
<text x="177.8" y="101.3">NANOIO1</text>
<text x="177.8" y="96.2">NANOIO3</text>
<text x="177.8" y="98.7">NANOIO2</text>
<text x="218.4" y="101.3">MCR1</text>
<text x="218.4" y="98.7">MCR2</text>
<text x="177.8" y="103.8">NANOIO0</text>
<text x="218.4" y="103.8">MCR0</text>
<text x="238.8" y="106.3">MCR1</text>
<text x="20.8" y="114">SYSADDR8</text>
<text x="55.9" y="114">NANOIO0</text>
<text x="238.8" y="111.4">MCR5</text>
<text x="238.8" y="108.9">MCR0</text>
<text x="19.9" y="119">SYSADDR10</text>
<text x="20.8" y="116.5">SYSADDR9</text>
<text x="55.9" y="119">NANOIO2</text>
<text x="55.9" y="116.5">NANOIO1</text>
<text x="19.9" y="121.6">SYSADDR11</text>
<text x="19.9" y="124.1">SYSADDR12</text>
<text x="55.9" y="124.1">NANOIO4</text>
<text x="55.9" y="121.6">NANOIO3</text>
<text x="19.9" y="126.7">SYSADDR13</text>
<text x="19.9" y="131.7">SYSADDR15</text>
<text x="19.9" y="129.2">SYSADDR14</text>
<text x="55.9" y="126.7">NANOIO5</text>
<text x="55.9" y="129.2">NANOIO6</text>
<text x="55.9" y="131.7">NANOIO7</text>
<text x="221" y="141.9">RAWNANOCLK</text>
<text x="221" y="139.4">~{RESET_SERVICE}</text>
<text x="78.7" y="147">NANOIO0</text>
<text x="78.7" y="149.5">NANOIO1</text>
<text x="218.4" y="149.5">MCRCLK</text>
<text x="221" y="144.4">DISPCLK</text>
<text x="78.7" y="154.6">NANOIO3</text>
<text x="78.7" y="152.1">NANOIO2</text>
<text x="78.7" y="159.7">NANOIO5</text>
<text x="78.7" y="157.1">NANOIO4</text>
<text x="129.5" y="157.1">LOW_DECODER_EN</text>
<text x="129.5" y="159.7">HIGH_DECODER_EN</text>
<text x="21" y="162.2">SYSDATA0</text>
<text x="21" y="167.3">SYSDATA2</text>
<text x="21" y="164.8">SYSDATA1</text>
<text x="55.9" y="162.2">NANOIO0</text>
<text x="55.9" y="167.3">NANOIO2</text>
<text x="55.9" y="164.8">NANOIO1</text>
<text x="78.7" y="164.8">NANOIO7</text>
<text x="78.7" y="162.2">NANOIO6</text>
<text x="21" y="169.8">SYSDATA3</text>
<text x="21" y="172.4">SYSDATA4</text>
<text x="55.9" y="172.4">NANOIO4</text>
<text x="55.9" y="169.8">NANOIO3</text>
<text x="21" y="174.9">SYSDATA5</text>
<text x="21" y="177.5">SYSDATA6</text>
<text x="21" y="180">SYSDATA7</text>
<text x="55.9" y="174.9">NANOIO5</text>
<text x="55.9" y="177.5">NANOIO6</text>
<text x="55.9" y="180">NANOIO7</text>
</g>
<g font-size="1.8" fill="#0000c2">
<text x="236.2" y="45.9">MCR3,6 not bussed</text>
<text x="236.2" y="47.9">(sense lines from YARC)</text>
<text x="236.2" y="53">MCR2,7 not used</text>
<text x="237.5" y="79.7">MCR6 SVC STATUS</text>
<text x="233.7" y="87.3">MCR5 YARC/NANO#</text>
<text x="233.7" y="89.8">MCR4 YARC FASTCLKEN#</text>
<text x="218.4" y="96.2">MCR3</text>
<text x="243.8" y="122.1">WW connector</text>
<text x="243.8" y="124.1">at top of board</text>
<text x="221" y="134.8">Hi decode O2 not connected</text>
<text x="221" y="136.8">Hi decode 03 uncommitted</text>
</g>
</svg>
